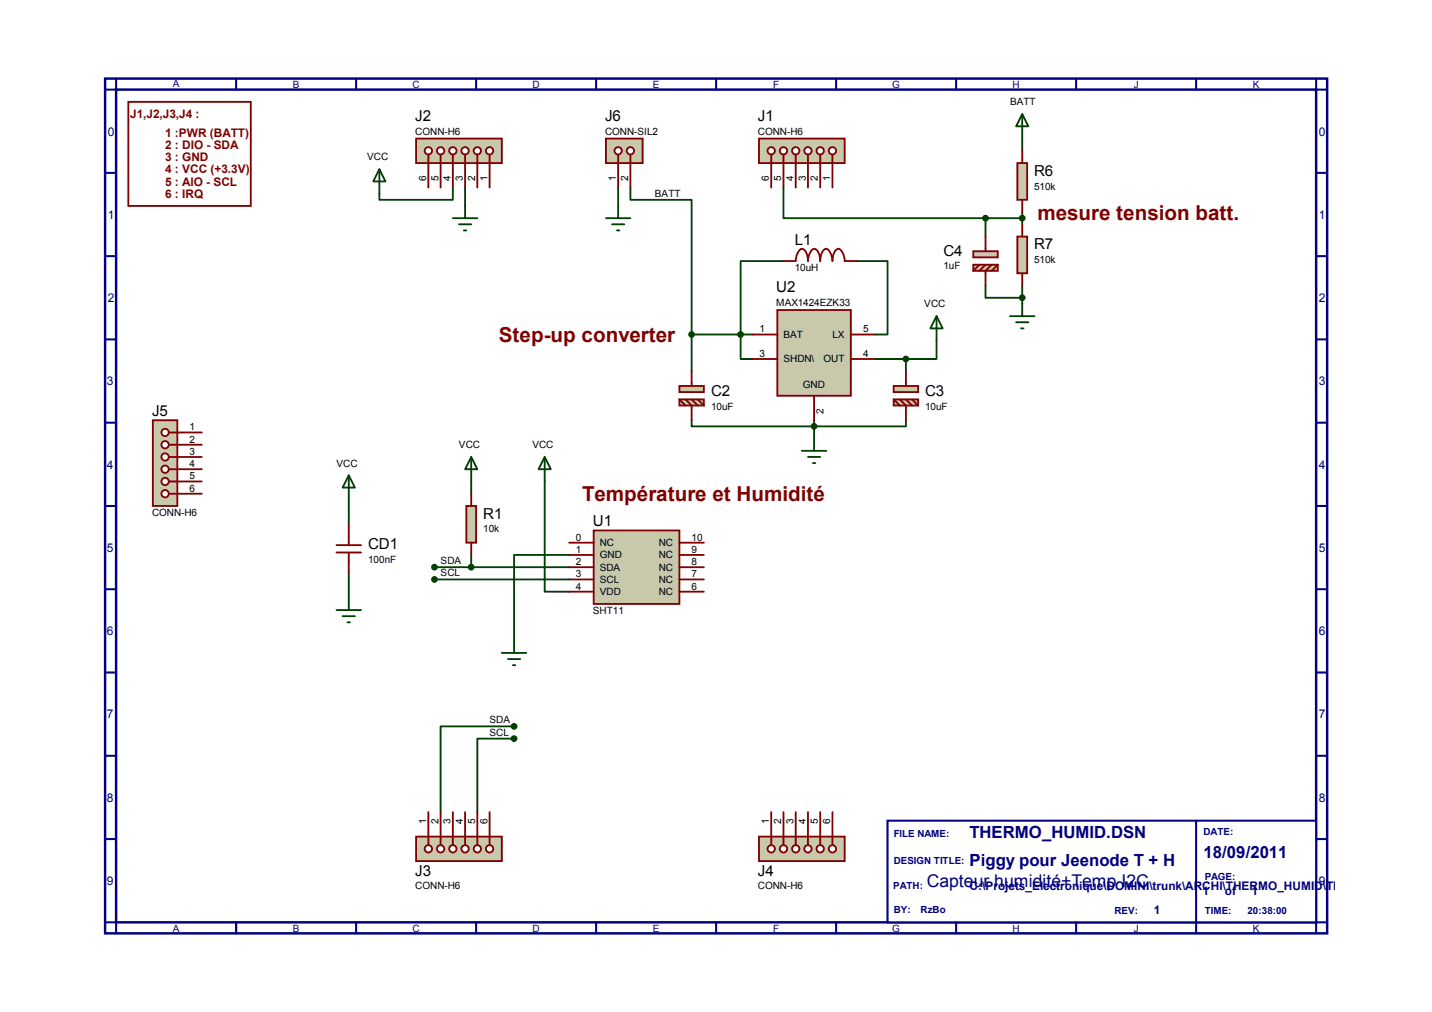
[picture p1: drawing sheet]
<svg xmlns="http://www.w3.org/2000/svg" width="297mm" height="210mm" viewBox="0 0 297 210" stroke-linecap="round" stroke-linejoin="round" font-family="sans-serif">
<path d="M21.8 16.3h253.5v177.3h-253.5zM24.1 18.6h248.9v172.7h-248.9z" fill="none" stroke="#000080" stroke-width=".51"/>
<path d="M24.1 16.3v2.3h-2.3M49 16.3v2.3" fill="none" stroke="#000080" stroke-width=".42"/>
<path d="M184.1 170.2h88.9v21.1h-88.9z" fill="#fff"/>
<g fill="none" stroke="#000080" stroke-width=".42">
<path d="M73.9 16.3v2.3M98.8 16.3v2.3M123.7 16.3v2.3M148.5 16.3v2.3M173.4 16.3v2.3M198.3 16.3v2.3M223.2 16.3v2.3M248.1 16.3v2.3M273 16.3v2.3h2.3M21.8 35.9h2.3M273 35.9h2.3M21.8 53.1h2.3"/>
<path d="M273 53.1h2.3M21.8 70.4h2.3M273 70.4h2.3M21.8 87.7h2.3M273 87.7h2.3M21.8 104.9h2.3M273 104.9h2.3M21.8 122.2h2.3M21.8 139.5h2.3M273 122.2h2.3M273 139.5h2.3M21.8 156.8h2.3"/>
<path d="M273 156.8h2.3M21.8 174h2.3M184.1 170.2h88.9v21.1h-88.9zM248.1 170.2v23.4M273 174h2.3M21.8 191.3h2.3v2.3M49 191.3v2.3M73.9 191.3v2.3M98.8 191.3v2.3M123.7 191.3v2.3M148.5 191.3v2.3M173.4 191.3v2.3"/>
<path d="M198.3 191.3v2.3M223.2 191.3v2.3M275.3 191.3h-2.3v2.3"/>
</g>
<g fill="none" stroke="#004000" stroke-width=".38">
<path d="M93.9 38.9v2.5h-15.2v-1.2M96.5 38.9v3.8M128.2 38.9v3.8M130.8 38.9v2.5h12.7v28M162.5 38.9v6.4h41.9M212 28.7v2.6M162.5 54.1h-8.9v20.4h2.6M177.8 54.1h6.3v15.3h-2.5M204.4 59.2v2.6h7.6M204.4 45.3h7.6M204.4 45.3v3.8M212 44v2.5"/>
<path d="M212 59.2v3.8M143.5 69.4h12.7M143.5 69.4v7.6M181.6 74.5h6.3M187.9 74.5v2.5M194.3 70.7v3.8h-6.4M97.7 99.9v2.5M113 99.9v22.8h5.1M143.5 87.2v1.2h44.4v-1.2M168.9 87.2v3.8M72.3 103.7v5.1M72.3 118.9v5.1"/>
<path d="M90.1 117.6h28M97.7 115.1v2.5M118.1 115.1h-11.5v17.8M90.1 120.2h28M106.6 150.7h-15.2v17.7M106.6 153.2h-7.6v15.2"/>
</g>
<path d="M123.1 110h17.8v15.3h-17.8z" fill="#c8c8aa"/>
<path d="M118.1 115.1h5M118.1 117.6h5M118.1 112.6h5M123.1 110h17.8v15.3h-17.8zM140.9 115.1h5.1M140.9 117.6h5.1M140.9 112.6h5.1M118.1 120.2h5M118.1 122.7h5M140.9 120.2h5.1M140.9 122.7h5.1" fill="none" stroke="#800000" stroke-width=".38"/>
<path d="M86.3 173.5h17.8v5.1h-17.8z" fill="#c8c8aa"/>
<path d="M86.3 173.5h17.8v5.1h-17.8zM88.9 173.5v1.8" fill="none" stroke="#800000" stroke-width=".38"/>
<circle cx="91.4" cy="176.1" r=".76" fill="#fff"/>
<g fill="none" stroke="#800000" stroke-width=".38">
<path d="M91.4 173.5v1.8"/>
<circle cx="91.4" cy="176.1" r=".76"/>
</g>
<circle cx="93.9" cy="176.1" r=".76" fill="#fff"/>
<g fill="none" stroke="#800000" stroke-width=".38">
<path d="M93.9 173.5v1.8"/>
<circle cx="93.9" cy="176.1" r=".76"/>
</g>
<circle cx="96.5" cy="176.1" r=".76" fill="#fff"/>
<g fill="none" stroke="#800000" stroke-width=".38">
<path d="M96.5 173.5v1.8"/>
<circle cx="96.5" cy="176.1" r=".76"/>
</g>
<circle cx="99" cy="176.1" r=".76" fill="#fff"/>
<g fill="none" stroke="#800000" stroke-width=".38">
<path d="M99 173.5v1.8"/>
<circle cx="99" cy="176.1" r=".76"/>
</g>
<circle cx="101.6" cy="176.1" r=".76" fill="#fff"/>
<g fill="none" stroke="#800000" stroke-width=".38">
<path d="M101.6 173.5v1.8"/>
<circle cx="101.6" cy="176.1" r=".76"/>
</g>
<circle cx="88.9" cy="176.1" r=".76" fill="#fff"/>
<g fill="none" stroke="#800000" stroke-width=".38">
<path d="M88.9 168.4v5.1M91.4 168.4v5.1M93.9 168.4v5.1M96.5 168.4v5.1M99 168.4v5.1M101.6 168.4v5.1"/>
<circle cx="88.9" cy="176.1" r=".76"/>
</g>
<path d="M157.4 173.5h17.8v5.1h-17.8z" fill="#c8c8aa"/>
<path d="M157.4 173.5h17.8v5.1h-17.8zM160 173.5v1.8" fill="none" stroke="#800000" stroke-width=".38"/>
<circle cx="162.5" cy="176.1" r=".76" fill="#fff"/>
<g fill="none" stroke="#800000" stroke-width=".38">
<path d="M162.5 173.5v1.8"/>
<circle cx="162.5" cy="176.1" r=".76"/>
</g>
<circle cx="165.1" cy="176.1" r=".76" fill="#fff"/>
<g fill="none" stroke="#800000" stroke-width=".38">
<path d="M165.1 173.5v1.8"/>
<circle cx="165.1" cy="176.1" r=".76"/>
</g>
<circle cx="167.6" cy="176.1" r=".76" fill="#fff"/>
<g fill="none" stroke="#800000" stroke-width=".38">
<path d="M167.6 173.5v1.8"/>
<circle cx="167.6" cy="176.1" r=".76"/>
</g>
<circle cx="170.1" cy="176.1" r=".76" fill="#fff"/>
<g fill="none" stroke="#800000" stroke-width=".38">
<path d="M170.1 173.5v1.8"/>
<circle cx="170.1" cy="176.1" r=".76"/>
</g>
<circle cx="172.7" cy="176.1" r=".76" fill="#fff"/>
<g fill="none" stroke="#800000" stroke-width=".38">
<path d="M172.7 173.5v1.8"/>
<circle cx="172.7" cy="176.1" r=".76"/>
</g>
<circle cx="160" cy="176.1" r=".76" fill="#fff"/>
<g fill="none" stroke="#800000" stroke-width=".38">
<path d="M160 168.4v5.1M162.5 168.4v5.1M165.1 168.4v5.1M167.6 168.4v5.1M170.1 168.4v5.1M172.7 168.4v5.1"/>
<circle cx="160" cy="176.1" r=".76"/>
</g>
<path d="M157.4 28.7h17.8v5.1h-17.8z" fill="#c8c8aa"/>
<path d="M157.4 28.7h17.8v5.1h-17.8zM172.7 32v1.8" fill="none" stroke="#800000" stroke-width=".38"/>
<circle cx="170.1" cy="31.3" r=".76" fill="#fff"/>
<g fill="none" stroke="#800000" stroke-width=".38">
<path d="M170.1 32v1.8"/>
<circle cx="170.1" cy="31.3" r=".76"/>
</g>
<circle cx="167.6" cy="31.3" r=".76" fill="#fff"/>
<g fill="none" stroke="#800000" stroke-width=".38">
<path d="M167.6 32v1.8"/>
<circle cx="167.6" cy="31.3" r=".76"/>
</g>
<circle cx="165.1" cy="31.3" r=".76" fill="#fff"/>
<g fill="none" stroke="#800000" stroke-width=".38">
<path d="M165.1 32v1.8"/>
<circle cx="165.1" cy="31.3" r=".76"/>
</g>
<circle cx="162.5" cy="31.3" r=".76" fill="#fff"/>
<g fill="none" stroke="#800000" stroke-width=".38">
<path d="M162.5 32v1.8"/>
<circle cx="162.5" cy="31.3" r=".76"/>
</g>
<circle cx="160" cy="31.3" r=".76" fill="#fff"/>
<g fill="none" stroke="#800000" stroke-width=".38">
<path d="M160 32v1.8"/>
<circle cx="160" cy="31.3" r=".76"/>
</g>
<circle cx="172.7" cy="31.3" r=".76" fill="#fff"/>
<g fill="none" stroke="#800000" stroke-width=".38">
<path d="M160 33.8v5.1M162.5 33.8v5.1M165.1 33.8v5.1M167.6 33.8v5.1M170.1 33.8v5.1M172.7 33.8v5.1"/>
<circle cx="172.7" cy="31.3" r=".76"/>
</g>
<path d="M86.3 28.7h17.8v5.1h-17.8z" fill="#c8c8aa"/>
<path d="M86.3 28.7h17.8v5.1h-17.8zM101.6 32v1.8" fill="none" stroke="#800000" stroke-width=".38"/>
<circle cx="99" cy="31.3" r=".76" fill="#fff"/>
<g fill="none" stroke="#800000" stroke-width=".38">
<path d="M99 32v1.8"/>
<circle cx="99" cy="31.3" r=".76"/>
</g>
<circle cx="96.5" cy="31.3" r=".76" fill="#fff"/>
<g fill="none" stroke="#800000" stroke-width=".38">
<path d="M96.5 32v1.8"/>
<circle cx="96.5" cy="31.3" r=".76"/>
</g>
<circle cx="93.9" cy="31.3" r=".76" fill="#fff"/>
<g fill="none" stroke="#800000" stroke-width=".38">
<path d="M93.9 32v1.8"/>
<circle cx="93.9" cy="31.3" r=".76"/>
</g>
<circle cx="91.4" cy="31.3" r=".76" fill="#fff"/>
<g fill="none" stroke="#800000" stroke-width=".38">
<path d="M91.4 32v1.8"/>
<circle cx="91.4" cy="31.3" r=".76"/>
</g>
<circle cx="88.9" cy="31.3" r=".76" fill="#fff"/>
<g fill="none" stroke="#800000" stroke-width=".38">
<path d="M88.9 32v1.8"/>
<circle cx="88.9" cy="31.3" r=".76"/>
</g>
<circle cx="101.6" cy="31.3" r=".76" fill="#fff"/>
<g fill="none" stroke="#800000" stroke-width=".38">
<path d="M88.9 33.8v5.1M91.4 33.8v5.1M93.9 33.8v5.1M96.5 33.8v5.1M99 33.8v5.1M101.6 33.8v5.1"/>
<circle cx="101.6" cy="31.3" r=".76"/>
</g>
<path d="M31.7 87.2h5.1v17.7h-5.1z" fill="#c8c8aa"/>
<path d="M31.7 87.2h5.1v17.7h-5.1zM35 89.7h1.8" fill="none" stroke="#800000" stroke-width=".38"/>
<circle cx="34.2" cy="92.2" r=".76" fill="#fff"/>
<g fill="none" stroke="#800000" stroke-width=".38">
<path d="M35 92.2h1.8"/>
<circle cx="34.2" cy="92.2" r=".76"/>
</g>
<circle cx="34.2" cy="94.8" r=".76" fill="#fff"/>
<g fill="none" stroke="#800000" stroke-width=".38">
<path d="M35 94.8h1.8"/>
<circle cx="34.2" cy="94.8" r=".76"/>
</g>
<circle cx="34.2" cy="97.3" r=".76" fill="#fff"/>
<g fill="none" stroke="#800000" stroke-width=".38">
<path d="M35 97.3h1.8"/>
<circle cx="34.2" cy="97.3" r=".76"/>
</g>
<circle cx="34.2" cy="99.9" r=".76" fill="#fff"/>
<g fill="none" stroke="#800000" stroke-width=".38">
<path d="M35 99.9h1.8"/>
<circle cx="34.2" cy="99.9" r=".76"/>
</g>
<circle cx="34.2" cy="102.4" r=".76" fill="#fff"/>
<g fill="none" stroke="#800000" stroke-width=".38">
<path d="M35 102.4h1.8"/>
<circle cx="34.2" cy="102.4" r=".76"/>
</g>
<circle cx="34.2" cy="89.7" r=".76" fill="#fff"/>
<g fill="none" stroke="#800000" stroke-width=".38">
<path d="M26.6 21.1h25.4v21.6h-25.4zM36.8 89.7h5.1M36.8 92.2h5.1M36.8 94.8h5.1M36.8 97.3h5.1M36.8 99.9h5.1M36.8 102.4h5.1M69.8 114.6h5.1M69.8 113.1h5.1M72.3 108.8v4.3M72.3 114.6v4.3"/>
<circle cx="34.2" cy="89.7" r=".76"/>
</g>
<path d="M72.3 98.6l1.3 2.5h-2.5zM72.3 98.6v5.1M69.8 126.5h5.1M71.1 127.8h2.5M72.1 129.1h.5M72.3 124v2.5" fill="none" stroke="#004000" stroke-width=".38"/>
<path d="M96.7 104.9h2.1v7.7h-2.1z" fill="#c8c8aa"/>
<path d="M96.7 104.9h2.1v7.7h-2.1zM97.7 102.4v2.5M97.7 112.6v2.5" fill="none" stroke="#800000" stroke-width=".38"/>
<path d="M97.7 94.8l1.3 2.5h-2.5zM97.7 94.8v5.1" fill="none" stroke="#004000" stroke-width=".38"/>
<circle cx="97.7" cy="117.6" r=".51" fill="#004000"/>
<circle cx="97.7" cy="117.6" r=".51" fill="none" stroke="#004000" stroke-width=".38"/>
<circle cx="90.1" cy="117.6" r=".51" fill="#004000"/>
<circle cx="90.1" cy="117.6" r=".51" fill="none" stroke="#004000" stroke-width=".38"/>
<circle cx="106.6" cy="150.7" r=".51" fill="#004000"/>
<circle cx="106.6" cy="150.7" r=".51" fill="none" stroke="#004000" stroke-width=".38"/>
<circle cx="106.6" cy="153.2" r=".51" fill="#004000"/>
<circle cx="106.6" cy="153.2" r=".51" fill="none" stroke="#004000" stroke-width=".38"/>
<circle cx="90.1" cy="120.2" r=".51" fill="#004000"/>
<g fill="none" stroke="#004000" stroke-width=".38">
<path d="M93.9 45.3h5.1M95.2 46.5h2.5M96.2 47.8h.5M96.5 42.7v2.6M113 94.8l1.3 2.5h-2.6zM113 94.8v5.1M104.1 135.4h5.1M105.4 136.7h2.5M106.4 138h.5M106.6 132.9v2.5"/>
<circle cx="90.1" cy="120.2" r=".51"/>
</g>
<path d="M161.2 64.3h15.3v17.8h-15.3z" fill="#c8c8aa"/>
<path d="M162.5 54.1h2.6a2.69 2.69 0 0 1 1.2-2.5 2.31 2.31 0 0 1 1.3 2.5 2.69 2.69 0 0 1 1.3-2.5 2.31 2.31 0 0 1 1.2 2.5 2.31 2.31 0 0 1 1.3-2.5 2.69 2.69 0 0 1 1.3 2.5 2.31 2.31 0 0 1 1.2-2.5 2.69 2.69 0 0 1 1.3 2.5h2.6M156.2 69.4h5M156.2 74.5h5M161.2 64.3h15.3v17.8h-15.3zM176.5 69.4h5.1M176.5 74.5h5.1M168.9 82.1v5.1" fill="none" stroke="#800000" stroke-width=".38"/>
<path d="M166.3 93.5h5.1M167.6 94.8h2.5M168.6 96.1h.5M168.9 91v2.5" fill="none" stroke="#004000" stroke-width=".38"/>
<circle cx="153.6" cy="69.4" r=".51" fill="#004000"/>
<circle cx="153.6" cy="69.4" r=".51" fill="none" stroke="#004000" stroke-width=".38"/>
<circle cx="168.9" cy="88.4" r=".51" fill="#004000"/>
<circle cx="168.9" cy="88.4" r=".51" fill="none" stroke="#004000" stroke-width=".38"/>
<path d="M185.4 80.1h5.1v1.2h-5.1z" fill="#c8c8aa"/>
<path d="M185.4 80.1h5.1v1.2h-5.1z" fill="none" stroke="#800000" stroke-width=".38"/>
<path d="M185.4 82.8h5.1v1.3h-5.1z" fill="#c8c8aa"/>
<path d="M187.9 77v3.1M185.4 82.8h5.1v1.3h-5.1zM185.4 82.8l1.2 1.3M186.6 82.8l1.3 1.3v3.1M187.9 82.8l1.3 1.3M189.2 82.8l1.3 1.3" fill="none" stroke="#800000" stroke-width=".38"/>
<circle cx="187.9" cy="74.5" r=".51" fill="#004000"/>
<g fill="none" stroke="#004000" stroke-width=".38">
<path d="M194.3 65.6l1.2 2.5h-2.5zM194.3 65.6v5.1"/>
<circle cx="187.9" cy="74.5" r=".51"/>
</g>
<path d="M125.7 28.7h7.6v5.1h-7.6z" fill="#c8c8aa"/>
<path d="M125.7 28.7h7.6v5.1h-7.6zM128.2 32v1.8" fill="none" stroke="#800000" stroke-width=".38"/>
<circle cx="128.2" cy="31.3" r=".76" fill="#fff"/>
<g fill="none" stroke="#800000" stroke-width=".38">
<path d="M130.8 32v1.8"/>
<circle cx="128.2" cy="31.3" r=".76"/>
</g>
<circle cx="130.8" cy="31.3" r=".76" fill="#fff"/>
<g fill="none" stroke="#800000" stroke-width=".38">
<path d="M128.2 33.8v5.1M130.8 33.8v5.1"/>
<circle cx="130.8" cy="31.3" r=".76"/>
</g>
<path d="M78.7 35.1l1.3 2.5h-2.6zM78.7 35.1v5.1M125.7 45.3h5.1M127 46.5h2.5M128 47.8h.5M128.2 42.7v2.6" fill="none" stroke="#004000" stroke-width=".38"/>
<path d="M140.9 80.1h5.1v1.2h-5.1z" fill="#c8c8aa"/>
<path d="M140.9 80.1h5.1v1.2h-5.1z" fill="none" stroke="#800000" stroke-width=".38"/>
<path d="M140.9 82.8h5.1v1.3h-5.1z" fill="#c8c8aa"/>
<path d="M143.5 77v3.1M140.9 82.8h5.1v1.3h-5.1zM140.9 82.8l1.3 1.3M142.2 82.8l1.3 1.3v3.1M143.5 82.8l1.2 1.3M144.7 82.8l1.3 1.3" fill="none" stroke="#800000" stroke-width=".38"/>
<circle cx="143.5" cy="69.4" r=".51" fill="#004000"/>
<circle cx="143.5" cy="69.4" r=".51" fill="none" stroke="#004000" stroke-width=".38"/>
<path d="M211 33.8h2.1v7.6h-2.1z" fill="#c8c8aa"/>
<path d="M211 33.8h2.1v7.6h-2.1zM212 31.3v2.5M212 41.4v2.6" fill="none" stroke="#800000" stroke-width=".38"/>
<path d="M211 49.1h2.1v7.6h-2.1z" fill="#c8c8aa"/>
<path d="M211 49.1h2.1v7.6h-2.1zM212 46.5v2.6M212 56.7v2.5" fill="none" stroke="#800000" stroke-width=".38"/>
<path d="M212 23.7l1.3 2.5h-2.5zM212 23.7v5M209.5 65.6h5.1M210.8 66.8h2.5M211.8 68.1h.5M212 63v2.6" fill="none" stroke="#004000" stroke-width=".38"/>
<circle cx="212" cy="45.2" r=".51" fill="#004000"/>
<circle cx="212" cy="45.2" r=".51" fill="none" stroke="#004000" stroke-width=".38"/>
<path d="M201.9 52.1h5.1v1.3h-5.1z" fill="#c8c8aa"/>
<path d="M201.9 52.1h5.1v1.3h-5.1z" fill="none" stroke="#800000" stroke-width=".38"/>
<path d="M201.9 54.9h5.1v1.3h-5.1z" fill="#c8c8aa"/>
<path d="M201.9 54.9h5.1v1.3h-5.1zM203.2 54.9l-1.3 1.3M204.4 49.1v3M204.4 54.9l-1.2 1.3M205.7 54.9l-1.3 1.3v3M207 54.9l-1.3 1.3" fill="none" stroke="#800000" stroke-width=".38"/>
<circle cx="212" cy="61.8" r=".51" fill="#004000"/>
<circle cx="212" cy="61.8" r=".51" fill="none" stroke="#004000" stroke-width=".38"/>
<circle cx="204.4" cy="45.2" r=".51" fill="#004000"/>
<circle cx="204.4" cy="45.2" r=".51" fill="none" stroke="#004000" stroke-width=".38"/>
<g font-size="4.3" fill="#800000">
<text x="215.2" y="45.6">mesure tension batt.</text>
<text x="103.5" y="71">Step-up converter</text>
<text x="120.7" y="104">Température et Humidité</text>
</g>
<text font-size="3.6" fill="#000080" x="192.2" y="183.9">Capteur humidité+Temp I2C</text>
<g font-size="3.5" fill="#000080">
<text x="201.1" y="173.9">THERMO_HUMID.DSN</text>
<text x="201.1" y="179.6">Piggy pour Jeenode T + H</text>
<text x="249.6" y="177.9">18/09/2011</text>
</g>
<g font-size="3.1">
<text x="86.1" y="25.1">J2</text>
<text x="125.5" y="25.1">J6</text>
<text x="157.2" y="25.1">J1</text>
<text x="214.5" y="36.5">R6</text>
<text x="164.8" y="50.8">L1</text>
<text x="195.7" y="53">C4</text>
<text x="214.5" y="51.7">R7</text>
<text x="161" y="60.6">U2</text>
<text x="147.5" y="82.2">C2</text>
<text x="191.9" y="82.2">C3</text>
<text x="31.5" y="86.3">J5</text>
<text x="100.2" y="107.6">R1</text>
<text x="76.4" y="113.9">CD1</text>
<text x="123" y="109.1">U1</text>
<text x="86.1" y="181.6">J3</text>
<text x="157.2" y="181.6">J4</text>
</g>
<g font-size="2.5" fill="#000080">
<text x="22.4" y="28.1">0</text>
<text x="273.6" y="28.1">0</text>
<text x="22.4" y="45.4">1</text>
<text x="273.6" y="45.4">1</text>
<text x="22.4" y="62.7">2</text>
<text x="273.6" y="62.7">2</text>
<text x="22.1" y="79.9">3</text>
<text x="273.6" y="79.9">3</text>
<text x="22.1" y="97.2">4</text>
<text x="273.6" y="97.2">4</text>
<text x="22.1" y="114.5">5</text>
<text x="273.6" y="114.5">5</text>
<text x="22.1" y="131.7">6</text>
<text x="273.6" y="131.7">6</text>
<text x="22.1" y="149">7</text>
<text x="273.6" y="149">7</text>
<text x="22.1" y="166.3">8</text>
<text x="273.6" y="166.3">8</text>
<text x="22.1" y="183.6">9</text>
<text x="201.1" y="184.6">C:\Projets_Electronique\DOMINI\trunk\ARCHI\THERMO_HUMID\THERMO_HUMID.DS</text>
<text x="249.5" y="185.6">1</text>
<text x="254.1" y="185.6">of</text>
<text x="259.6" y="185.6">1</text>
<text x="273.6" y="183.6">9</text>
<text x="239.3" y="189.7">1</text>
</g>
<g font-size="2.5" fill="#800000">
<text x="27" y="24.6">J1,J2,J3,J4 :</text>
<text x="34.2" y="28.4">1 :PWR (BATT)</text>
<text x="34.2" y="33.4">3 : GND</text>
<text x="34.2" y="36">4 : VCC (+3.3V)</text>
<text x="34.2" y="30.9">2 : DIO - SDA</text>
<text x="34.2" y="38.5">5 : AIO - SCL</text>
<text x="34.2" y="41.1">6 : IRQ</text>
</g>
<g font-size="2.1" fill="#000080">
<text x="35.9" y="18">A</text>
<text x="60.7" y="18.3">B</text>
<text x="85.6" y="18.3">C</text>
<text x="110.4" y="18.3">D</text>
<text x="135.4" y="18.3">E</text>
<text x="160.4" y="18.3">F</text>
<text x="185.1" y="18.3">G</text>
<text x="210" y="18.3">H</text>
<text x="235.2" y="18.3">J</text>
<text x="259.9" y="18.3">K</text>
<text x="35.9" y="193.3">A</text>
<text x="60.7" y="193.3">B</text>
<text x="85.6" y="193.3">C</text>
<text x="110.4" y="193.3">D</text>
<text x="135.4" y="193.3">E</text>
<text x="160.4" y="193.3">F</text>
<text x="185.1" y="193.3">G</text>
<text x="210" y="193.3">H</text>
<text x="235.2" y="193.3">J</text>
<text x="259.9" y="193.3">K</text>
</g>
<g font-size="2.1">
<text x="209.5" y="21.8">BATT</text>
<text x="86.1" y="27.9">CONN-H6</text>
<text x="125.5" y="27.9">CONN-SIL2</text>
<text x="157.2" y="27.9">CONN-H6</text>
<text x="76.2" y="33.3">VCC</text>
<text x="88.4" y="37.5" transform="rotate(-90 88.4 37.5)">6</text>
<text x="90.9" y="37.5" transform="rotate(-90 90.9 37.5)">5</text>
<text x="93.5" y="37.5" transform="rotate(-90 93.5 37.5)">4</text>
<text x="96" y="37.5" transform="rotate(-90 96 37.5)">3</text>
<text x="98.5" y="37.5" transform="rotate(-90 98.5 37.5)">2</text>
<text x="101.1" y="37.5" transform="rotate(-90 101.1 37.5)">1</text>
<text x="127.8" y="37.5" transform="rotate(-90 127.8 37.5)">1</text>
<text x="130.3" y="37.5" transform="rotate(-90 130.3 37.5)">2</text>
<text x="135.8" y="40.9">BATT</text>
<text x="159.5" y="37.5" transform="rotate(-90 159.5 37.5)">6</text>
<text x="162" y="37.5" transform="rotate(-90 162 37.5)">5</text>
<text x="164.6" y="37.5" transform="rotate(-90 164.6 37.5)">4</text>
<text x="167.1" y="37.5" transform="rotate(-90 167.1 37.5)">3</text>
<text x="169.7" y="37.5" transform="rotate(-90 169.7 37.5)">2</text>
<text x="172.2" y="37.5" transform="rotate(-90 172.2 37.5)">1</text>
<text x="214.5" y="39.4">510k</text>
<text x="164.8" y="56.3">10uH</text>
<text x="195.7" y="55.9">1uF</text>
<text x="214.5" y="54.6">510k</text>
<text x="161" y="63.5">MAX1424EZK33</text>
<text x="191.7" y="63.8">VCC</text>
<text x="157.6" y="69">1</text>
<text x="162.5" y="70.1">BAT</text>
<text x="172.7" y="70.1">LX</text>
<text x="179" y="69">5</text>
<text x="157.6" y="74">3</text>
<text x="162.5" y="75.2">SHDN\</text>
<text x="170.8" y="75.2">OUT</text>
<text x="179" y="74">4</text>
<text x="166.5" y="80.4">GND</text>
<text x="39.3" y="89.3">1</text>
<text x="147.5" y="85.1">10uF</text>
<text x="170.8" y="85.8" transform="rotate(-90 170.8 85.8)">2</text>
<text x="191.9" y="85.1">10uF</text>
<text x="39.3" y="91.8">2</text>
<text x="39.3" y="94.4">3</text>
<text x="95.2" y="93">VCC</text>
<text x="110.4" y="93">VCC</text>
<text x="39.3" y="96.9">4</text>
<text x="39.3" y="99.4">5</text>
<text x="39.3" y="102">6</text>
<text x="69.8" y="96.8">VCC</text>
<text x="31.5" y="107">CONN-H6</text>
<text x="100.2" y="110.4">10k</text>
<text x="119.5" y="112.1">0</text>
<text x="124.4" y="113.3">NC</text>
<text x="136.6" y="113.3">NC</text>
<text x="143.5" y="112.1">10</text>
<text x="76.4" y="116.8">100nF</text>
<text x="91.4" y="117">SDA</text>
<text x="91.4" y="119.5">SCL</text>
<text x="119.5" y="114.7">1</text>
<text x="119.5" y="117.2">2</text>
<text x="119.5" y="119.8">3</text>
<text x="124.4" y="115.8">GND</text>
<text x="124.4" y="118.4">SDA</text>
<text x="136.6" y="118.4">NC</text>
<text x="136.6" y="115.8">NC</text>
<text x="143.5" y="117.2">8</text>
<text x="143.5" y="119.8">7</text>
<text x="143.5" y="114.7">9</text>
<text x="119.5" y="122.3">4</text>
<text x="124.4" y="120.9">SCL</text>
<text x="124.4" y="123.4">VDD</text>
<text x="136.6" y="120.9">NC</text>
<text x="136.6" y="123.4">NC</text>
<text x="143.5" y="122.3">6</text>
<text x="123" y="127.3">SHT11</text>
<text x="101.6" y="150">SDA</text>
<text x="101.6" y="152.6">SCL</text>
<text x="88.4" y="171" transform="rotate(-90 88.4 171)">1</text>
<text x="90.9" y="171" transform="rotate(-90 90.9 171)">2</text>
<text x="93.5" y="171" transform="rotate(-90 93.5 171)">3</text>
<text x="96" y="171" transform="rotate(-90 96 171)">4</text>
<text x="98.5" y="171" transform="rotate(-90 98.5 171)">5</text>
<text x="101.1" y="171" transform="rotate(-90 101.1 171)">6</text>
<text x="159.5" y="171" transform="rotate(-90 159.5 171)">1</text>
<text x="162" y="171" transform="rotate(-90 162 171)">2</text>
<text x="164.6" y="171" transform="rotate(-90 164.6 171)">3</text>
<text x="167.1" y="171" transform="rotate(-90 167.1 171)">4</text>
<text x="169.7" y="171" transform="rotate(-90 169.7 171)">5</text>
<text x="172.2" y="171" transform="rotate(-90 172.2 171)">6</text>
<text x="86.1" y="184.5">CONN-H6</text>
<text x="157.2" y="184.5">CONN-H6</text>
</g>
<g font-size="2" fill="#000080">
<text x="185.4" y="173.7">FILE NAME:</text>
<text x="249.6" y="173.1">DATE:</text>
<text x="185.4" y="179.1">DESIGN TITLE:</text>
<text x="185.3" y="184.4">PATH:</text>
<text x="249.9" y="182.5">PAGE:</text>
<text x="185.4" y="189.4">BY:</text>
<text x="191" y="189.4">RzBo</text>
<text x="231.2" y="189.5">REV:</text>
<text x="249.9" y="189.5">TIME:</text>
<text x="258.7" y="189.5">20:38:00</text>
</g>
</svg>
